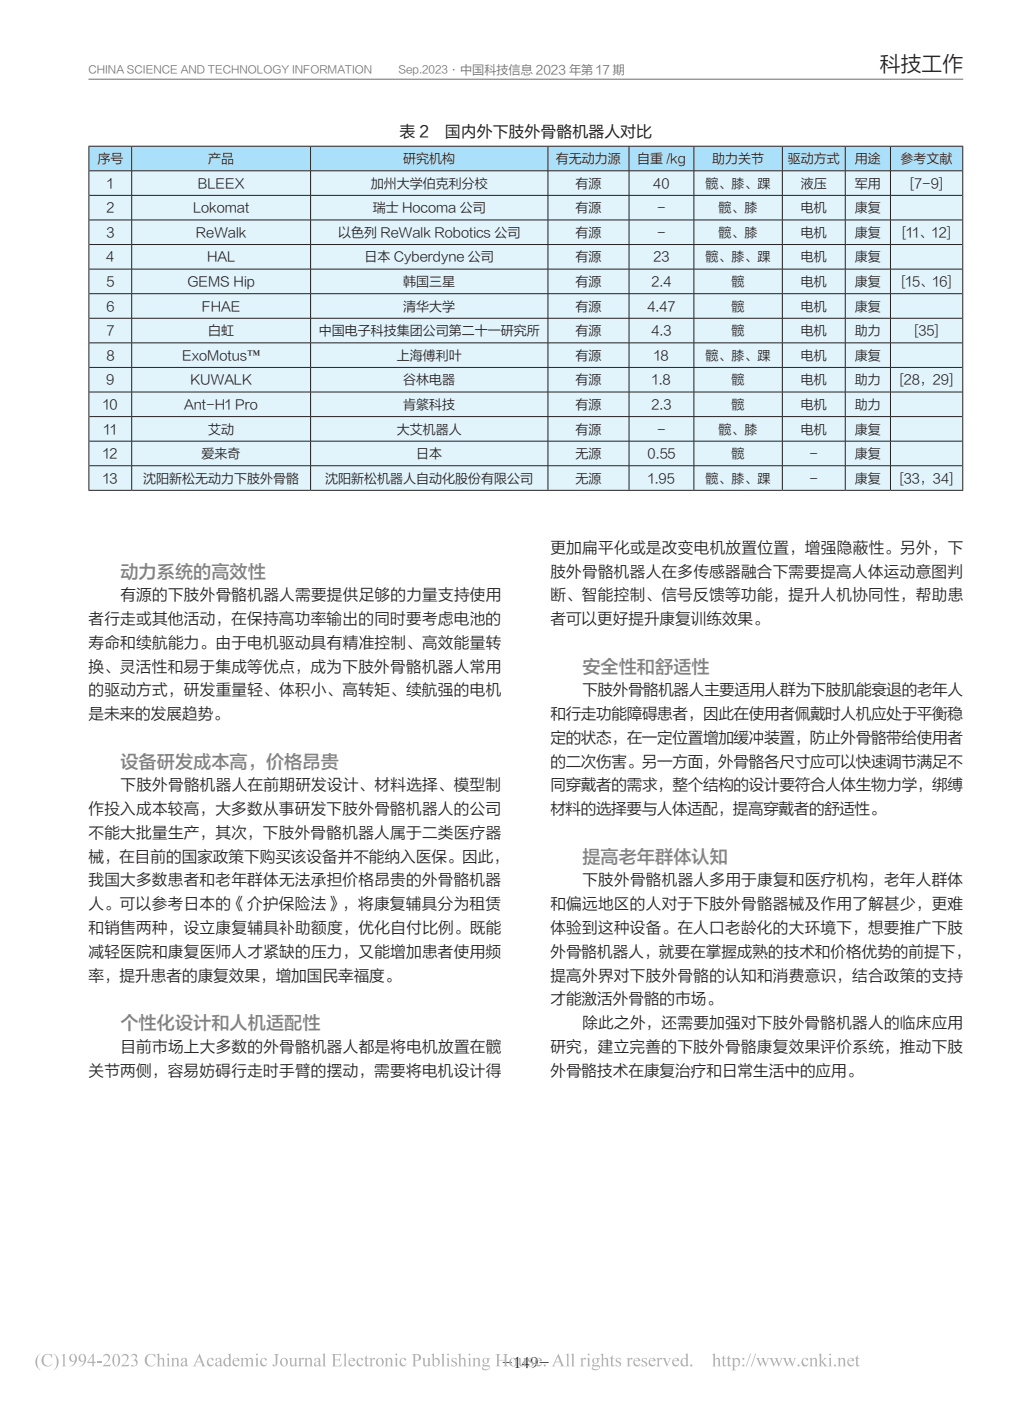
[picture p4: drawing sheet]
<svg xmlns="http://www.w3.org/2000/svg" width="210mm" height="285mm" viewBox="0 0 210 285" stroke-linecap="round" stroke-linejoin="round" font-family="sans-serif">
<path d="M18 16.1h178" fill="none" stroke="#6c6d70" stroke-width=".2"/>
<path d="M18.1 29.7h8.7v5h-8.7zM26.8 29.7h36.4v5h-36.4zM63.2 29.7h48.3v5h-48.3zM111.5 29.7h16.5v5h-16.5zM128 29.7h13.2v5h-13.2zM141.2 29.7h18v5h-18zM159.2 29.7h12.8v5h-12.8zM172 29.7h9.2v5h-9.2zM181.2 29.7h14.7v5h-14.7z" fill="#aae0f9"/>
<path d="M18.1 34.7h8.7v5h-8.7zM26.8 34.7h36.4v5h-36.4zM63.2 34.7h48.3v5h-48.3zM111.5 34.7h16.5v5h-16.5zM128 34.7h13.2v5h-13.2zM141.2 34.7h18v5h-18zM159.2 34.7h12.8v5h-12.8zM172 34.7h9.2v5h-9.2zM181.2 34.7h14.7v5h-14.7zM18.1 39.7h8.7v5h-8.7zM26.8 39.7h36.4v5h-36.4zM63.2 39.7h48.3v5h-48.3zM111.5 39.7h16.5v5h-16.5zM128 39.7h13.2v5h-13.2zM141.2 39.7h18v5h-18zM159.2 39.7h12.8v5h-12.8zM172 39.7h9.2v5h-9.2zM181.2 39.7h14.7v5h-14.7zM18.1 44.7h8.7v5h-8.7zM26.8 44.7h36.4v5h-36.4zM63.2 44.7h48.3v5h-48.3zM111.5 44.7h16.5v5h-16.5zM128 44.7h13.2v5h-13.2zM141.2 44.7h18v5h-18zM159.2 44.7h12.8v5h-12.8zM172 44.7h9.2v5h-9.2zM181.2 44.7h14.7v5h-14.7zM18.1 49.7h8.7v5h-8.7zM26.8 49.7h36.4v5h-36.4zM63.2 49.7h48.3v5h-48.3zM111.5 49.7h16.5v5h-16.5zM128 49.7h13.2v5h-13.2zM141.2 49.7h18v5h-18zM159.2 49.7h12.8v5h-12.8zM172 49.7h9.2v5h-9.2zM181.2 49.7h14.7v5h-14.7zM18.1 54.7h8.7v5h-8.7zM26.8 54.7h36.4v5h-36.4zM63.2 54.7h48.3v5h-48.3zM111.5 54.7h16.5v5h-16.5zM128 54.7h13.2v5h-13.2zM141.2 54.7h18v5h-18zM159.2 54.7h12.8v5h-12.8zM172 54.7h9.2v5h-9.2zM181.2 54.7h14.7v5h-14.7zM18.1 59.7h8.7v5h-8.7zM26.8 59.7h36.4v5h-36.4zM63.2 59.7h48.3v5h-48.3zM111.5 59.7h16.5v5h-16.5zM128 59.7h13.2v5h-13.2zM141.2 59.7h18v5h-18zM159.2 59.7h12.8v5h-12.8zM172 59.7h9.2v5h-9.2zM181.2 59.7h14.7v5h-14.7zM18.1 64.7h8.7v5h-8.7zM26.8 64.7h36.4v5h-36.4zM63.2 64.7h48.3v5h-48.3zM111.5 64.7h16.5v5h-16.5zM128 64.7h13.2v5h-13.2zM141.2 64.7h18v5h-18zM159.2 64.7h12.8v5h-12.8zM172 64.7h9.2v5h-9.2zM181.2 64.7h14.7v5h-14.7zM18.1 69.7h8.7v5h-8.7zM26.8 69.7h36.4v5h-36.4zM63.2 69.7h48.3v5h-48.3zM111.5 69.7h16.5v5h-16.5zM128 69.7h13.2v5h-13.2zM141.2 69.7h18v5h-18zM159.2 69.7h12.8v5h-12.8zM172 69.7h9.2v5h-9.2zM181.2 69.7h14.7v5h-14.7zM18.1 74.7h8.7v5h-8.7zM26.8 74.7h36.4v5h-36.4zM63.2 74.7h48.3v5h-48.3zM111.5 74.7h16.5v5h-16.5zM128 74.7h13.2v5h-13.2zM141.2 74.7h18v5h-18zM159.2 74.7h12.8v5h-12.8zM172 74.7h9.2v5h-9.2zM181.2 74.7h14.7v5h-14.7zM18.1 79.7h8.7v5h-8.7zM26.8 79.7h36.4v5h-36.4zM63.2 79.7h48.3v5h-48.3zM111.5 79.7h16.5v5h-16.5zM128 79.7h13.2v5h-13.2zM141.2 79.7h18v5h-18zM159.2 79.7h12.8v5h-12.8zM172 79.7h9.2v5h-9.2zM181.2 79.7h14.7v5h-14.7zM18.1 84.7h8.7v5h-8.7zM26.8 84.7h36.4v5h-36.4zM63.2 84.7h48.3v5h-48.3zM111.5 84.7h16.5v5h-16.5zM128 84.7h13.2v5h-13.2zM141.2 84.7h18v5h-18zM159.2 84.7h12.8v5h-12.8zM172 84.7h9.2v5h-9.2zM181.2 84.7h14.7v5h-14.7zM18.1 89.7h8.7v5h-8.7zM26.8 89.7h36.4v5h-36.4zM63.2 89.7h48.3v5h-48.3zM111.5 89.7h16.5v5h-16.5zM128 89.7h13.2v5h-13.2zM141.2 89.7h18v5h-18zM159.2 89.7h12.8v5h-12.8zM172 89.7h9.2v5h-9.2zM181.2 89.7h14.7v5h-14.7zM18.1 94.7h8.7v5h-8.7zM26.8 94.7h36.4v5h-36.4zM63.2 94.7h48.3v5h-48.3zM111.5 94.7h16.5v5h-16.5zM128 94.7h13.2v5h-13.2zM141.2 94.7h18v5h-18zM159.2 94.7h12.8v5h-12.8zM172 94.7h9.2v5h-9.2zM181.2 94.7h14.7v5h-14.7z" fill="#e1f4fc"/>
<g fill="none" stroke="#231f20" stroke-width=".2">
<path d="M18 29.7h178M18.1 29.8v69.9M18.2 34.7h177.6M18.2 39.7h177.6M26.8 29.8v4.9M26.8 34.8v4.9M26.8 39.8v4.9M63.2 29.8v4.9M63.2 34.8v4.9M63.2 39.8v4.9M111.5 29.8v4.9M111.5 34.8v4.9"/>
<path d="M111.5 39.8v4.9M128 29.8v4.9M128 34.8v4.9M128 39.8v4.9M141.2 29.8v4.9M141.2 34.8v4.9M141.2 39.8v4.9M159.2 29.8v4.9M159.2 34.8v4.9M159.2 39.8v4.9M172 29.8v4.9M172 34.8v4.9"/>
<path d="M172 39.8v4.9M181.2 29.8v4.9M181.2 34.8v4.9M181.2 39.8v4.9M195.9 29.8v69.9M18.2 44.7h177.6M18.2 49.7h177.6M18.2 54.7h177.6M18.2 59.7h177.6M26.8 44.8v4.9M26.8 49.8v4.9M26.8 54.8v4.9"/>
<path d="M26.8 59.8v4.9M63.2 44.8v4.9M63.2 49.8v4.9M63.2 54.8v4.9M63.2 59.8v4.9M111.5 44.8v4.9M111.5 49.8v4.9M111.5 54.8v4.9M111.5 59.8v4.9M128 44.8v4.9M128 49.8v4.9M128 54.8v4.9"/>
<path d="M128 59.8v4.9M141.2 44.8v4.9M141.2 49.8v4.9M141.2 54.8v4.9M141.2 59.8v4.9M159.2 44.8v4.9M159.2 49.8v4.9M159.2 54.8v4.9M159.2 59.8v4.9M172 44.8v4.9M172 49.8v4.9M172 54.8v4.9"/>
<path d="M172 59.8v4.9M181.2 44.8v4.9M181.2 49.8v4.9M181.2 54.8v4.9M181.2 59.8v4.9M18.2 64.7h177.6M18.2 69.7h177.6M18.2 74.7h177.6M18.2 79.7h177.6M26.8 64.8v4.9M26.8 69.8v4.9M26.8 74.8v4.9"/>
<path d="M26.8 79.8v4.9M63.2 64.8v4.9M63.2 69.8v4.9M63.2 74.8v4.9M63.2 79.8v4.9M111.5 64.8v4.9M111.5 69.8v4.9M111.5 74.8v4.9M111.5 79.8v4.9M128 64.8v4.9M128 69.8v4.9M128 74.8v4.9"/>
<path d="M128 79.8v4.9M141.2 64.8v4.9M141.2 69.8v4.9M141.2 74.8v4.9M141.2 79.8v4.9M159.2 64.8v4.9M159.2 69.8v4.9M159.2 74.8v4.9M159.2 79.8v4.9M172 64.8v4.9M172 69.8v4.9M172 74.8v4.9"/>
<path d="M172 79.8v4.9M181.2 64.8v4.9M181.2 69.8v4.9M181.2 74.8v4.9M181.2 79.8v4.9M18 99.7h178M18.2 84.7h177.6M18.2 89.7h177.6M18.2 94.7h177.6M26.8 84.8v4.9M26.8 89.8v4.9M26.8 94.8v4.9"/>
<path d="M63.2 84.8v4.9M63.2 89.8v4.9M63.2 94.8v4.9M111.5 84.8v4.9M111.5 89.8v4.9M111.5 94.8v4.9M128 84.8v4.9M128 89.8v4.9M128 94.8v4.9M141.2 84.8v4.9M141.2 89.8v4.9M141.2 94.8v4.9"/>
<path d="M159.2 84.8v4.9M159.2 89.8v4.9M159.2 94.8v4.9M172 84.8v4.9M172 89.8v4.9M172 94.8v4.9M181.2 84.8v4.9M181.2 89.8v4.9M181.2 94.8v4.9"/>
</g>
<g fill="#b3b3b3">
<path d="M16.3 275.5a.86 .86 0 0 1 1.1 .2 .86 .86 0 0 1 .1 1 1.38 1.38 0 0 1-1.5 1.2 1.21 1.21 0 0 0 1.1-1 .78 .78 0 0 1-1.1-.3 .78 .78 0 0 1 .3-1.1zM16.4 275.7a.64 .64 0 0 0-.1 .8 .64 .64 0 0 0 .8 .3 .74 .74 0 0 0-.5-1.2z" fill-rule="evenodd"/>
<path d="M67.5 275.4h1.9v.6l-.2-.4h-1v1l.8-.1 .1-.3v.9l-.2-.4h-.7v1l.1 .1a.9 .9 0 0 0 1.2-.5l-.1 .6h-1.9l.2-.1 .1-.3v-1.8z" fill-rule="evenodd"/>
<path d="M174.4 275.7l.1 .6h.4v.1h-.4v1.2l.2 .2 .2-.1a.38 .38 0 0 1-.4 .3 .38 .38 0 0 1-.3-.5v-1.1l-.3-.1z" fill-rule="evenodd"/>
<path d="M166.5 275.5l.6-.2v1.7l.6-.5-.1-.2h.7l-.9 .6 1 1h-.8l.1-.2-.6-.7v.8l.3 .1h-.9l.3-.2v-1.9v-.2z" fill-rule="evenodd"/>
<path d="M61.8 276.4l.6-.2v.3a.54 .54 0 0 1 .7-.3 .54 .54 0 0 1 .4 .7v.9l.2 .1h-.8l.2-.2v-.8v-.4l-.2-.1-.5 .3v1l.3 .2h-.8l.2-.2v-1.2z" fill-rule="evenodd"/>
<path d="M168.7 275.5a.2 .2 0 0 1 .4 0 .2 .2 0 0 1-.4 0zM168.5 276.4l.6-.2v1.5l.3 .2h-.9l.3-.1v-.2v-1.1z" fill-rule="evenodd"/>
<path d="M47.6 276.5a.67 .67 0 0 1 .7-.3 .67 .67 0 0 1 .5 .7h-1.2a.6 .6 0 0 0 .4 .8 .6 .6 0 0 0 .7-.4 .74 .74 0 0 1-.9 .7 .74 .74 0 0 1-.5-1.1zM47.7 276.4l-.1 .4h.8a.39 .39 0 0 0-.2-.4 .39 .39 0 0 0-.5 0z" fill-rule="evenodd"/>
<path d="M21.2 275.6a.77 .77 0 0 1 1.1 .2 .77 .77 0 0 1-.2 1.1l-.8 .8h.9l.3-.3-.1 .5h-1.5a3.1 3.1 0 0 0 1.2-1.8 .6 .6 0 0 0-.6-.4 .6 .6 0 0 0-.5 .4z" fill-rule="evenodd"/>
<path d="M48.9 276.4l.5-.2v.4a.55 .55 0 0 1 .5-.4 .55 .55 0 0 1 .5 .4 .53 .53 0 0 1 .7-.4 .53 .53 0 0 1 .4 .7v.9l.2 .1h-.8l.3-.1v-1a.35 .35 0 0 0-.4-.4 .35 .35 0 0 0-.4 .3v1.1l.3 .1h-.8l.2-.1v-1a.37 .37 0 0 0-.2-.4 .37 .37 0 0 0-.5 .2l.1 1.2 .2 .1h-.8l.2-.1v-.2v-1.1z" fill-rule="evenodd"/>
<path d="M134.8 276.3h.8l-.2 .2 .4 1 .4-1.1-.2-.1h.6l-.9 1.7-.7-1.6z" fill-rule="evenodd"/>
<path d="M12.5 275.7l.7-.3v2.3l.3 .2h-.9l.2-.1 .1-1.7-.1-.4z" fill-rule="evenodd"/>
<path d="M91 275.5a.2 .2 0 0 1 .4 0 .2 .2 0 0 1-.4 0zM90.8 276.4l.5-.2 .1 1.5 .2 .2h-.8l.2-.1 .1-.2-.1-1.1z" fill-rule="evenodd"/>
<path d="M25 275.6a.73 .73 0 0 1 1 0 .73 .73 0 0 1 0 1l-1 1.1h1l.3-.3-.2 .5h-1.4a2.65 2.65 0 0 0 1.1-1.9 .6 .6 0 0 0-.6-.3 .6 .6 0 0 0-.5 .4z" fill-rule="evenodd"/>
<path d="M34.7 276.4l.6-.2v.3a.54 .54 0 0 1 .7-.3 .54 .54 0 0 1 .3 .7v.8l.3 .2h-.8l.2-.2v-1l-.2-.3-.5 .3v1l.3 .2h-.9l.3-.1v-.2v-1.1z" fill-rule="evenodd"/>
<path d="M36.9 276.5a.62 .62 0 0 1 .7-.3 .62 .62 0 0 1 .4 .6v.9h.3l-.4 .3-.2-.3a.51 .51 0 0 1-.9 .1 .51 .51 0 0 1 .4-.8l.5-.1v-.3a.32 .32 0 0 0-.4-.2 .32 .32 0 0 0-.2 .4h-.2zM37.1 277.3a.34 .34 0 0 0 .1 .5 .34 .34 0 0 0 .5-.2v-.6z" fill-rule="evenodd"/>
<path d="M55.7 275.4h1.1l-.4 .3v1.4a.58 .58 0 0 1-.2 .7 .58 .58 0 0 1-.7-.1l.1-.2 .4 .4 .1-.2v-2z" fill-rule="evenodd"/>
<path d="M116.2 275.5l.5-.2v2.5l.3 .1h-.8l.2-.1v-.2v-1.9z" fill-rule="evenodd"/>
<path d="M124.6 275.7v.6h.4v.1h-.4v1.2l.2 .2 .3-.1a.38 .38 0 0 1-.5 .3 .38 .38 0 0 1-.3-.5v-1.1l-.3-.1z" fill-rule="evenodd"/>
<path d="M46.4 275.5l.5-.2v2.4l.3 .1-.6 .2v-.3a.74 .74 0 0 1-1 0 .74 .74 0 0 1-.1-1l.5-.5 .6 .2v-.7zM46 276.5a.75 .75 0 0 0-.2 .7 .75 .75 0 0 0 .6 .5l.2-.1v-.8a.38 .38 0 0 0-.2-.4 .38 .38 0 0 0-.4 .1z" fill-rule="evenodd"/>
<path d="M170.4 276.4l.6-.2v.3a.54 .54 0 0 1 .6-.3 .54 .54 0 0 1 .4 .7v.9l.2 .1h-.8l.3-.2v-.8l-.1-.4-.2-.1-.4 .3v1l.2 .2h-.8l.2-.2v-1.2z" fill-rule="evenodd"/>
<path d="M118 276.4l.6-.2v.4l.4-.4a.18 .18 0 0 1 .2 .1 .18 .18 0 0 1-.1 .3l-.3-.1-.2 .2v1.1l.3 .1h-.9l.2-.1 .1-.2-.1-1.1z" fill-rule="evenodd"/>
<path d="M89.7 275.5l.6-.2v2.4l.3 .2h-.9l.3-.1v-2.1z" fill-rule="evenodd"/>
<path d="M53.2 276.5a.56 .56 0 0 1 .6-.3 .56 .56 0 0 1 .4 .5 .27 .27 0 0 1-.3 0 .27 .27 0 0 1-.1-.3 .6 .6 0 0 0-.6 .3 .6 .6 0 0 0 .2 .7 .55 .55 0 0 0 .5 .3 .55 .55 0 0 0 .5-.4 .76 .76 0 0 1-1 .6 .76 .76 0 0 1-.5-1z" fill-rule="evenodd"/>
<path d="M64.1 276.4a.62 .62 0 0 1 .7-.2 .62 .62 0 0 1 .4 .6v.9h.2l-.3 .3-.3-.3a.48 .48 0 0 1-.7 .3 .48 .48 0 0 1-.1-.8l.8-.3v-.3a.36 .36 0 0 0-.4-.2 .36 .36 0 0 0-.2 .4l-.2-.1zM64.2 277.3v.2l.2 .3 .4-.2v-.6z" fill-rule="evenodd"/>
<path d="M56.9 277.1a.85 .85 0 0 1 1.7 0 .85 .85 0 0 1-1.7 0zM57.5 276.4a.99 .99 0 0 0 .4 1.5 .85 .85 0 0 0 .3-.9 .85 .85 0 0 0-.6-.7z" fill-rule="evenodd"/>
<path d="M58.7 276.3h.6v1.1a.36 .36 0 0 0 .3 .4 .36 .36 0 0 0 .4-.3v-1.1l-.2-.1h.5v1.4l.3 .1-.6 .2v-.3a.52 .52 0 0 1-.6 .3 .52 .52 0 0 1-.4-.7v-.9z" fill-rule="evenodd"/>
<path d="M60.6 276.4l.6-.2v.4l.3-.3h.3a.23 .23 0 0 1-.1 .3 .23 .23 0 0 1-.3-.1l-.2 .2v1l.3 .2h-.9l.3-.1v-1.3z" fill-rule="evenodd"/>
<path d="M113.6 275.4l.9 2.1 .4 .4h-1l.3-.1-.2-.7h-1l-.3 .6 .3 .2h-.7l.3-.2zM113.5 276l-.5 1h.9z" fill-rule="evenodd"/>
<path d="M156.6 276.3h.7l-.2 .1 .5 1.1 .3-.8-.3-.4h.7l-.1 .2 .4 1 .4-1.1-.3-.1h.5l-.7 1.7-.5-1.1-.6 1.1-.6-1.5z" fill-rule="evenodd"/>
<path d="M23.2 275.6a.69 .69 0 0 1 .7-.1 .69 .69 0 0 1 .5 .6 1.37 1.37 0 0 1-.8 1.9 1.54 1.54 0 0 1-.4-2.4zM23.5 275.5a2.28 2.28 0 0 0 0 2.3l.1 .1a1.76 1.76 0 0 0 .3-2.2z" fill-rule="evenodd"/>
<path d="M10.9 275.4a1.91 1.91 0 0 1 0 3.4 2.47 2.47 0 0 0 0-3.4z" fill-rule="evenodd"/>
<path d="M34.1 275.5a.18 .18 0 0 1 .3 0 .18 .18 0 0 1-.3 0zM33.8 276.4l.6-.2v1.5l.3 .2h-.9l.3-.1v-.2v-1.1z" fill-rule="evenodd"/>
<path d="M71.1 276.5a.67 .67 0 0 1 .7-.3 .67 .67 0 0 1 .5 .7h-1.2a.6 .6 0 0 0 .4 .7 .6 .6 0 0 0 .7-.3 .73 .73 0 0 1-.9 .7 .73 .73 0 0 1-.4-1.1zM71.3 276.4l-.2 .4h.8a.4 .4 0 0 0-.2-.4 .4 .4 0 0 0-.4 0z" fill-rule="evenodd"/>
<path d="M72.8 276.5a.56 .56 0 0 1 .6-.3 .56 .56 0 0 1 .4 .5 .27 .27 0 0 1-.3 0 .27 .27 0 0 1-.1-.3 .6 .6 0 0 0-.6 .3 .6 .6 0 0 0 .2 .7 .55 .55 0 0 0 .5 .3 .55 .55 0 0 0 .5-.4 .76 .76 0 0 1-1 .6 .76 .76 0 0 1-.4-1z" fill-rule="evenodd"/>
<path d="M74.6 275.7v.6h.4v.1h-.4l.1 1.2 .1 .2 .3-.1a.39 .39 0 0 1-.5 .3 .39 .39 0 0 1-.3-.5v-1.1l-.3-.1z" fill-rule="evenodd"/>
<path d="M133.5 276.4l.6-.2v.4l.4-.4a.18 .18 0 0 1 .3 .1 .18 .18 0 0 1-.2 .3l-.3-.1-.2 .2v1.1l.3 .1h-.9l.3-.1v-.2v-1.1z" fill-rule="evenodd"/>
<path d="M76.4 277.1a.85 .85 0 0 1 1.7 0 .85 .85 0 0 1-1.7 0zM77 276.5a.86 .86 0 0 0 .5 1.3 .91 .91 0 0 0-.4-1.5z" fill-rule="evenodd"/>
<path d="M78.2 276.4l.6-.2v.3a.54 .54 0 0 1 .7-.3 .54 .54 0 0 1 .3 .7v.9l.3 .1h-.8l.2-.2v-.8l-.1-.4-.2-.1-.4 .3v1l.3 .2h-.9l.3-.2v-1.2z" fill-rule="evenodd"/>
<path d="M80.5 275.5a.19 .19 0 0 1 .3 0 .19 .19 0 0 1-.3 0zM80.2 276.4l.6-.2v1.6l.3 .1h-.8l.2-.2v-1.2z" fill-rule="evenodd"/>
<path d="M81.5 276.5a.56 .56 0 0 1 .6-.3 .56 .56 0 0 1 .5 .5 .27 .27 0 0 1-.3 0 .27 .27 0 0 1-.1-.3 .6 .6 0 0 0-.6 .3 .6 .6 0 0 0 .1 .7 .55 .55 0 0 0 .6 .3 .55 .55 0 0 0 .4-.4 .76 .76 0 0 1-.9 .6 .76 .76 0 0 1-.5-1z" fill-rule="evenodd"/>
<path d="M152.7 275.3h.1l-.9 2.7h-.1z" fill-rule="evenodd"/>
<path d="M119.6 275.5a.2 .2 0 0 1 .4 0 .2 .2 0 0 1-.4 0zM119.3 276.4l.6-.2v1.5l.3 .2h-.8l.2-.1v-1.3z" fill-rule="evenodd"/>
<path d="M87.7 275.5l.6-.2v1.2a.7 .7 0 0 1 1-.1 .7 .7 0 0 1 .2 .9 .92 .92 0 0 1-1.5 .5v-2l-.1-.2zM88.3 276.7v1a.53 .53 0 0 0 .7 .1 .53 .53 0 0 0 .2-.7 .51 .51 0 0 0-.3-.6 .51 .51 0 0 0-.6 .2z" fill-rule="evenodd"/>
<path d="M52.1 275.5a.2 .2 0 0 1 .4 0 .2 .2 0 0 1-.4 0zM51.9 276.4l.6-.2v1.6l.2 .1h-.8l.2-.2v-1.2z" fill-rule="evenodd"/>
<path d="M75.1 276.4l.6-.2v.4l.4-.4a.18 .18 0 0 1 .2 .1 .18 .18 0 0 1-.1 .3l-.3-.1-.2 .2v1.1l.3 .1h-.9l.2-.1 .1-.2-.1-1.1z" fill-rule="evenodd"/>
<path d="M92 276.4l.9-.2v.6a.47 .47 0 0 0-.3-.4 .47 .47 0 0 0-.5 .1l.3 .4a.59 .59 0 0 1 .5 .8 .59 .59 0 0 1-.9 .2l-.1 .1v-.6a.48 .48 0 0 0 .3 .4 .48 .48 0 0 0 .5-.2l-.1-.2-.7-.4v-.3z" fill-rule="evenodd"/>
<path d="M129.1 276.5a.67 .67 0 0 1 .7-.3 .67 .67 0 0 1 .5 .7h-1.2a.6 .6 0 0 0 .4 .7 .6 .6 0 0 0 .7-.3 .73 .73 0 0 1-.9 .7 .73 .73 0 0 1-.4-1.1zM129.3 276.4l-.2 .4h.8a.4 .4 0 0 0-.2-.4 .4 .4 0 0 0-.4 0z" fill-rule="evenodd"/>
<path d="M95.4 275.5a.18 .18 0 0 1 .3 0 .18 .18 0 0 1-.3 0zM95.1 276.4l.6-.2v1.5l.3 .2h-.9l.3-.1v-.2v-1.1z" fill-rule="evenodd"/>
<path d="M148.3 275.7l.1 .6h.4v.1h-.4v1.2l.2 .2 .2-.1a.38 .38 0 0 1-.4 .3 .38 .38 0 0 1-.3-.5v-1.1l-.3-.1z" fill-rule="evenodd"/>
<path d="M98.4 276.4l.4-.2 .9 .2-.3 .1a.68 .68 0 0 1-.1 .8 .68 .68 0 0 1-.8 .1l-.1 .2 .2 .1a.72 .72 0 0 1 1.1 .5 .9 .9 0 0 1-.8 .6 .9 .9 0 0 1-.8-.5l.3-.4-.2-.3 .3-.3-.3-.3zM98.6 276.4a.49 .49 0 0 0-.1 .6 .49 .49 0 0 0 .6 .2 .5 .5 0 0 0 .1-.6 .5 .5 0 0 0-.6-.2zM98.5 277.9l-.2 .3a.73 .73 0 0 0 .7 .3 .73 .73 0 0 0 .6-.4z" fill-rule="evenodd"/>
<path d="M100.8 275.4h1l-.3 .3v.9h1.2v-1l-.4-.2h1.1l-.3 .2-.1 .3 .1 1.8 .3 .2h-1.1l.4-.1v-1.1h-1.2v1.1l.3 .1h-1l.3-.1v-.3v-1.9z" fill-rule="evenodd"/>
<path d="M103.6 277.1a.85 .85 0 0 1 1.7 0 .85 .85 0 0 1-1.7 0zM104.2 276.4a.99 .99 0 0 0 .3 1.5 .85 .85 0 0 0 .4-.9 .85 .85 0 0 0-.6-.7z" fill-rule="evenodd"/>
<path d="M153.7 275.3h.1l-.8 2.7h-.2z" fill-rule="evenodd"/>
<path d="M107.6 276.4l.8-.2v.6a.44 .44 0 0 0-.3-.4 .44 .44 0 0 0-.5 .1l.3 .4a.59 .59 0 0 1 .6 .8 .59 .59 0 0 1-.9 .2l-.2 .1v-.6a.48 .48 0 0 0 .4 .4 .48 .48 0 0 0 .5-.2l-.1-.2-.8-.6z" fill-rule="evenodd"/>
<path d="M109.1 276.5a.67 .67 0 0 1 .7-.3 .67 .67 0 0 1 .5 .7h-1.2a.6 .6 0 0 0 .4 .8 .6 .6 0 0 0 .7-.4 .74 .74 0 0 1-.9 .7 .74 .74 0 0 1-.4-1.1zM109.3 276.4l-.2 .4h.8a.39 .39 0 0 0-.2-.4 .39 .39 0 0 0-.4 0z" fill-rule="evenodd"/>
<path d="M14.4 275.5a.93 .93 0 0 1 1.2 .3 .93 .93 0 0 1 0 1.2 1.34 1.34 0 0 1-1.5 .9 1.26 1.26 0 0 0 1.1-1 .77 .77 0 0 1-1.1-.3 .77 .77 0 0 1 .3-1.1zM14.7 275.6a.64 .64 0 0 0-.3 .8 .64 .64 0 0 0 .9 .3 .99 .99 0 0 0-.4-1.2z" fill-rule="evenodd"/>
<path d="M85.8 276.3h.6v1.1a.36 .36 0 0 0 .3 .4 .36 .36 0 0 0 .4-.3v-1.1l-.2-.1h.6v1.4l.2 .1-.6 .2v-.3a.54 .54 0 0 1-.6 .3 .54 .54 0 0 1-.4-.7v-.9z" fill-rule="evenodd"/>
<path d="M115.1 275.5l.6-.2v2.3v.2l.3 .1h-.9l.3-.1v-.2v-1.8l-.1-.2z" fill-rule="evenodd"/>
<path d="M151.1 276.4a.2 .2 0 0 1 .4 0 .2 .2 0 0 1-.4 0zM151 277.8a.25 .25 0 0 1 .5 0 .25 .25 0 0 1-.5 0z" fill-rule="evenodd"/>
<path d="M7.8 275.6l.4-.2a2.47 2.47 0 0 0 0 3.4 1.93 1.93 0 0 1-.4-3.2z" fill-rule="evenodd"/>
<path d="M18.9 275.4h.2v1.6h.3v.3h-.3v.6h-.3v-.6h-1v-.2zM18.8 275.8l-.8 1.2h.8z" fill-rule="evenodd"/>
<path d="M122.2 275.5l.5-.2v1.2a.55 .55 0 0 1 .7-.2 .55 .55 0 0 1 .4 .7v.7l.2 .2h-.8l.2-.2v-1a.35 .35 0 0 0-.3-.3 .35 .35 0 0 0-.4 .3v1l.3 .2h-.8l.2-.1v-.2v-1.8v-.2z" fill-rule="evenodd"/>
<path d="M19.7 276.9h1v.3h-1z" fill-rule="evenodd"/>
<path d="M31.8 275.5l.6-.2v1.2a.54 .54 0 0 1 .7-.3 .54 .54 0 0 1 .3 .8v.8l.3 .1h-.9l.3-.2v-1a.35 .35 0 0 0-.3-.3 .35 .35 0 0 0-.4 .3v1.1l.3 .1h-.8l.2-.2v-2z" fill-rule="evenodd"/>
<path d="M93.1 275.5l.6-.2v1.2a.54 .54 0 0 1 .7-.3 .54 .54 0 0 1 .3 .8l.1 .8 .2 .1h-.8l.2-.2v-1a.35 .35 0 0 0-.3-.3 .35 .35 0 0 0-.4 .3v1.1l.3 .1h-.8l.2-.2v-2z" fill-rule="evenodd"/>
<path d="M130.7 276.4l.9-.2v.6a.44 .44 0 0 0-.3-.4 .44 .44 0 0 0-.5 .1l.3 .4a.59 .59 0 0 1 .5 .8 .59 .59 0 0 1-.9 .2l-.1 .1v-.6a.48 .48 0 0 0 .3 .4 .48 .48 0 0 0 .5-.2v-.2l-.8-.6z" fill-rule="evenodd"/>
<path d="M132.2 276.5a.67 .67 0 0 1 .8-.3 .67 .67 0 0 1 .4 .7h-1.1a.6 .6 0 0 0 .3 .8 .6 .6 0 0 0 .8-.4 .74 .74 0 0 1-1 .7 .74 .74 0 0 1-.4-1.1zM132.4 276.4l-.1 .4h.7a.39 .39 0 0 0-.2-.4 .39 .39 0 0 0-.4 0z" fill-rule="evenodd"/>
<path d="M137 276.5a.67 .67 0 0 1 .8-.3 .67 .67 0 0 1 .4 .7h-1.1a.6 .6 0 0 0 .3 .8 .6 .6 0 0 0 .8-.4 .74 .74 0 0 1-1 .7 .74 .74 0 0 1-.4-1.1zM137.2 276.4l-.1 .4h.7a.39 .39 0 0 0-.2-.4 .39 .39 0 0 0-.4 0z" fill-rule="evenodd"/>
<path d="M69.8 275.5l.6-.2v2.3v.2l.3 .1h-.9l.3-.1v-.2v-1.8l-.1-.2z" fill-rule="evenodd"/>
<path d="M139.4 275.5l.5-.2v2.4l.3 .1-.6 .2v-.3a.74 .74 0 0 1-1 0 .74 .74 0 0 1 0-1l.4-.5 .6 .2v-.7zM139 276.5a.77 .77 0 0 0 .5 1.2l.1-.1v-.8a.39 .39 0 0 0-.2-.4 .39 .39 0 0 0-.4 .1z" fill-rule="evenodd"/>
<path d="M29.9 275.7a1.76 1.76 0 0 1 1.5-.2l.2-.1v.9a.9 .9 0 0 0-1.1-.7 .9 .9 0 0 0-.6 1.1 .96 .96 0 0 0 .6 1.1 .96 .96 0 0 0 1.2-.5 1.24 1.24 0 0 1-1.9 .3 1.24 1.24 0 0 1 .1-1.9z" fill-rule="evenodd"/>
<path d="M65.5 275.5l.6-.2v2.4l.3 .2h-.9l.3-.1v-2.1z" fill-rule="evenodd"/>
<path d="M127.5 276.4l.6-.2v.4l.2-.3 .3-.1a.2 .2 0 0 1 0 .4 .2 .2 0 0 1-.3-.1l-.2 .2v1l.3 .2h-.9l.2-.1v-1.3z" fill-rule="evenodd"/>
<path d="M144.9 275.5l.6-.2v1.2a.55 .55 0 0 1 .7-.3 .55 .55 0 0 1 .3 .8v.8l.3 .1h-.9l.3-.2v-1a.35 .35 0 0 0-.3-.3 .35 .35 0 0 0-.4 .3v1.1l.2 .1h-.8l.3-.1v-2.1z" fill-rule="evenodd"/>
<path d="M147.3 275.7l.1 .6h.3v.1h-.3v1.2l.1 .2 .3-.1a.38 .38 0 0 1-.4 .3 .38 .38 0 0 1-.3-.5v-1.1l-.3-.1z" fill-rule="evenodd"/>
<path d="M96.1 276.4l.5-.2v.3a.54 .54 0 0 1 .7-.3 .54 .54 0 0 1 .3 .7l.1 .8 .2 .2h-.8l.2-.2v-1l-.2-.3-.5 .3v1l.3 .2h-.8l.2-.1v-.2v-1.1z" fill-rule="evenodd"/>
<path d="M148.8 276.4l.6-.2v.4a.62 .62 0 0 1 .8-.3 .62 .62 0 0 1 .4 .7 .76 .76 0 0 1-.3 .8 .76 .76 0 0 1-.9 0v.7l.3 .3h-.9l.3-.2v-2.1zM149.6 276.6l-.2 .1v.6a.44 .44 0 0 0 .4 .6 .44 .44 0 0 0 .5-.5 .57 .57 0 0 0 0-.7 .57 .57 0 0 0-.7-.1z" fill-rule="evenodd"/>
<path d="M40.6 275.4l.9 2.1 .4 .4h-1l.2-.1-.1-.7h-1l-.3 .6 .3 .2h-.8l.3-.2zM40.5 276l-.5 1h.9z" fill-rule="evenodd"/>
<path d="M83.8 275.4h.9a.73 .73 0 0 1 1 .8 .73 .73 0 0 1-1.1 .6h-.1v.9l.3 .2h-1l.3-.1v-.3v-1.8zM84.5 275.6v1.1a.57 .57 0 0 0 .8-.6 .57 .57 0 0 0-.8-.5z" fill-rule="evenodd"/>
<path d="M105.4 276.3h.5v1.1a.36 .36 0 0 0 .3 .4 .36 .36 0 0 0 .4-.3v-1.1l-.2-.1h.6v1.4l.2 .1-.6 .2v-.3a.52 .52 0 0 1-.6 .3 .52 .52 0 0 1-.3-.7l-.1-.9z" fill-rule="evenodd"/>
<path d="M153.8 276.3h.8l-.2 .2 .4 1 .4-.8-.3-.4h.7l-.2 .2 .5 1 .3-1.1-.2-.1h.5l-.2 .2-.5 1.5-.5-1.1-.6 1.1-.6-1.5z" fill-rule="evenodd"/>
<path d="M44 276.4a.62 .62 0 0 1 .7-.2 .62 .62 0 0 1 .3 .6l.1 .9h.2l-.4 .3-.2-.3a.48 .48 0 0 1-.7 .3 .48 .48 0 0 1-.1-.8l.8-.3v-.3a.36 .36 0 0 0-.4-.2 .36 .36 0 0 0-.3 .4l-.1-.1zM44.1 277.3v.2l.1 .3 .5-.2v-.6z" fill-rule="evenodd"/>
<path d="M120.7 276.4l.5-.2 .9 .2-.1 .1h-.3a.68 .68 0 0 1-.1 .8 .68 .68 0 0 1-.8 .1v.2l.2 .1a.75 .75 0 0 1 1.1 .5 .93 .93 0 0 1-.8 .6 .93 .93 0 0 1-.9-.5l.3-.4-.2-.2 .3-.4-.3-.3zM120.9 276.4a.49 .49 0 0 0-.1 .6 .49 .49 0 0 0 .6 .2 .5 .5 0 0 0 .1-.6 .5 .5 0 0 0-.6-.2zM120.8 277.9l-.2 .3a.72 .72 0 0 0 .7 .3 .72 .72 0 0 0 .6-.4z" fill-rule="evenodd"/>
<path d="M159.3 276.3h.7l-.1 .3 .4 .9 .4-.8-.4-.4h.7l-.1 .2 .4 1 .4-1-.2-.2h.5l-.3 .2-.4 1.5-.6-1.1-.6 1.1z" fill-rule="evenodd"/>
<path d="M163.3 276.5a.59 .59 0 0 1 .7-.3 .59 .59 0 0 1 .4 .5 .29 .29 0 0 1-.3 0 .29 .29 0 0 1-.1-.3 .6 .6 0 0 0-.6 .3 .6 .6 0 0 0 .1 .7 .55 .55 0 0 0 .6 .3 .55 .55 0 0 0 .4-.4 .76 .76 0 0 1-.9 .6 .76 .76 0 0 1-.5-1z" fill-rule="evenodd"/>
<path d="M164.6 276.4l.6-.2v.3a.54 .54 0 0 1 .7-.3 .54 .54 0 0 1 .3 .7v.8l.3 .2h-.8l.2-.2v-1l-.2-.3-.5 .3v1l.3 .2h-.9l.3-.1v-.2v-1.1z" fill-rule="evenodd"/>
<path d="M42.3 276.5a.59 .59 0 0 1 .7-.3 .59 .59 0 0 1 .4 .5 .29 .29 0 0 1-.3 0 .29 .29 0 0 1-.1-.3 .6 .6 0 0 0-.6 .3 .6 .6 0 0 0 .1 .7 .55 .55 0 0 0 .6 .3 .55 .55 0 0 0 .4-.4 .76 .76 0 0 1-.9 .6 .76 .76 0 0 1-.5-1z" fill-rule="evenodd"/>
<path d="M8.9 275.7a1.78 1.78 0 0 1 1.5-.2l.1-.1 .1 .9a.92 .92 0 0 0-1.1-.7 .92 .92 0 0 0-.6 1.1 .98 .98 0 0 0 .6 1.1 .98 .98 0 0 0 1.2-.5 1.24 1.24 0 0 1-1.9 .3 1.24 1.24 0 0 1 .1-1.9z" fill-rule="evenodd"/>
<path d="M125.4 276.4l.9-.2v.6a.45 .45 0 0 0-.3-.4 .45 .45 0 0 0-.5 .1v.2l.3 .2a.59 .59 0 0 1 .5 .8 .59 .59 0 0 1-.9 .2l-.1 .1v-.6a.45 .45 0 0 0 .3 .4 .45 .45 0 0 0 .5-.2l-.1-.2-.7-.4v-.3z" fill-rule="evenodd"/>
<path d="M172.6 276.5a.67 .67 0 0 1 .8-.3 .67 .67 0 0 1 .4 .7h-1.2a.6 .6 0 0 0 .4 .7 .6 .6 0 0 0 .8-.3 .73 .73 0 0 1-1 .7 .73 .73 0 0 1-.4-1.1zM172.8 276.4l-.2 .4h.9a.4 .4 0 0 0-.3-.4 .4 .4 0 0 0-.4 0z" fill-rule="evenodd"/>
<path d="M26.8 275.6a.58 .58 0 0 1 .9 0 .58 .58 0 0 1-.1 .9 .82 .82 0 0 1 .2 1.1 .82 .82 0 0 1-1.2 .2l.1-.1a.59 .59 0 0 0 1-.2 .59 .59 0 0 0-.6-.8 .54 .54 0 0 0 .5-.5 .54 .54 0 0 0-.4-.5l-.5 .3z" fill-rule="evenodd"/>
<circle cx="169.9" cy="277.8" r=".22"/>
<circle cx="140.7" cy="277.8" r=".22"/>
<circle cx="110.8" cy="277.8" r=".22"/>
<circle cx="162.5" cy="277.8" r=".22"/>
</g>
<text font-size="4.2" fill="#231f20" x="179.1" y="14.4">科技工作</text>
<g font-size="3.7" fill="#828386">
<text x="24.5" y="117.5">动力系统的高效性</text>
<text x="118.5" y="136.9">安全性和舒适性</text>
<text x="24.5" y="156.2">设备研发成本高，价格昂贵</text>
<text x="118.5" y="175.5">提高老年群体认知</text>
<text x="24.5" y="209.4">个性化设计和人机适配性</text>
</g>
<text font-size="3.5" fill="#231f20" x="102.1" y="278.4">-149-</text>
<g font-size="3.2" fill="#231f20">
<text x="81.3" y="27.8">表 2</text>
<text x="90.5" y="27.8">国内外下肢外骨骼机器人对比</text>
<text x="112" y="112.5">更加扁平化或是改变电机放置位置，增强隐蔽性。另外，下</text>
<text x="112" y="117.3">肢外骨骼机器人在多传感器融合下需要提高人体运动意图判</text>
<text x="24.5" y="122.1">有源的下肢外骨骼机器人需要提供足够的力量支持使用</text>
<text x="112" y="122.1">断、智能控制、信号反馈等功能，提升人机协同性，帮助患</text>
<text x="18" y="127">者行走或其他活动，在保持高功率输出的同时要考虑电池的</text>
<text x="18" y="131.8">寿命和续航能力。由于电机驱动具有精准控制、高效能量转</text>
<text x="112" y="127">者可以更好提升康复训练效果。</text>
<text x="18" y="136.6">换、灵活性和易于集成等优点，成为下肢外骨骼机器人常用</text>
<text x="18" y="141.5">的驱动方式，研发重量轻、体积小、高转矩、续航强的电机</text>
<text x="118.5" y="141.5">下肢外骨骼机器人主要适用人群为下肢肌能衰退的老年人</text>
<text x="18" y="146.3">是未来的发展趋势。</text>
<text x="112" y="146.3">和行走功能障碍患者，因此在使用者佩戴时人机应处于平衡稳</text>
<text x="112" y="151.1">定的状态，在一定位置增加缓冲装置，防止外骨骼带给使用者</text>
<text x="112" y="156">的二次伤害。另一方面，外骨骼各尺寸应可以快速调节满足不</text>
<text x="24.5" y="160.8">下肢外骨骼机器人在前期研发设计、材料选择、模型制</text>
<text x="112" y="160.8">同穿戴者的需求，整个结构的设计要符合人体生物力学，绑缚</text>
<text x="18" y="165.6">作投入成本较高，大多数从事研发下肢外骨骼机器人的公司</text>
<text x="112" y="165.6">材料的选择要与人体适配，提高穿戴者的舒适性。</text>
<text x="18" y="170.5">不能大批量生产，其次，下肢外骨骼机器人属于二类医疗器</text>
<text x="18" y="175.3">械，在目前的国家政策下购买该设备并不能纳入医保。因此，</text>
<text x="18" y="180.1">我国大多数患者和老年群体无法承担价格昂贵的外骨骼机器</text>
<text x="18" y="185">人。可以参考日本的《介护保险法》，将康复辅具分为租赁</text>
<text x="112" y="185">和偏远地区的人对于下肢外骨骼器械及作用了解甚少，更难</text>
<text x="118.5" y="180.1">下肢外骨骼机器人多用于康复和医疗机构，老年人群体</text>
<text x="18" y="189.8">和销售两种，设立康复辅具补助额度，优化自付比例。既能</text>
<text x="112" y="189.8">体验到这种设备。在人口老龄化的大环境下，想要推广下肢</text>
<text x="18" y="194.6">减轻医院和康复医师人才紧缺的压力，又能增加患者使用频</text>
<text x="112" y="194.6">外骨骼机器人，就要在掌握成熟的技术和价格优势的前提下，</text>
<text x="18" y="199.5">率，提升患者的康复效果，增加国民幸福度。</text>
<text x="112" y="199.5">提高外界对下肢外骨骼的认知和消费意识，结合政策的支持</text>
<text x="112" y="204.3">才能激活外骨骼的市场。</text>
<text x="118.5" y="209.1">除此之外，还需要加强对下肢外骨骼机器人的临床应用</text>
<text x="24.5" y="214">目前市场上大多数的外骨骼机器人都是将电机放置在髋</text>
<text x="112" y="214">研究，建立完善的下肢外骨骼康复效果评价系统，推动下肢</text>
<text x="18" y="218.8">关节两侧，容易妨碍行走时手臂的摆动，需要将电机设计得</text>
<text x="112" y="218.8">外骨骼技术在康复治疗和日常生活中的应用。</text>
</g>
<g font-size="2.6" fill="#231f20">
<text x="19.8" y="33.2">序号</text>
<text x="42.4" y="33.2">产品</text>
<text x="82.1" y="33.2">研究机构</text>
<text x="113.1" y="33.2">有无动力源</text>
<text x="129.6" y="33.2">自重 /kg</text>
<text x="144.9" y="33.2">助力关节</text>
<text x="160.3" y="33.2">驱动方式</text>
<text x="174" y="33.2">用途</text>
<text x="183.2" y="33.2">参考文献</text>
<text x="21.8" y="38.2">1</text>
<text x="40.2" y="38.2">BLEEX</text>
<text x="75.4" y="38.2">加州大学伯克利分校</text>
<text x="117.1" y="38.2">有源</text>
<text x="132.9" y="38.2">40</text>
<text x="143.6" y="38.2">髋、膝、踝</text>
<text x="163" y="38.2">液压</text>
<text x="174" y="38.2">军用</text>
<text x="185.2" y="38.2">[7-9]</text>
<text x="21.7" y="43.2">2</text>
<text x="39.3" y="43.2">Lokomat</text>
<text x="75.9" y="43.2">瑞士 Hocoma 公司</text>
<text x="117.1" y="43.2">有源</text>
<text x="133.7" y="43.2">-</text>
<text x="146.2" y="43.2">髋、膝</text>
<text x="163" y="43.2">电机</text>
<text x="174" y="43.2">康复</text>
<text x="21.6" y="53.2">4</text>
<text x="21.6" y="48.2">3</text>
<text x="39.9" y="48.2">ReWalk</text>
<text x="42.1" y="53.2">HAL</text>
<text x="68.8" y="48.2">以色列 ReWalk Robotics 公司</text>
<text x="74.2" y="53.2">日本 Cyberdyne 公司</text>
<text x="117.1" y="48.2">有源</text>
<text x="117.1" y="53.2">有源</text>
<text x="133" y="53.2">23</text>
<text x="133.7" y="48.2">-</text>
<text x="143.6" y="53.2">髋、膝、踝</text>
<text x="146.2" y="48.2">髋、膝</text>
<text x="163" y="48.2">电机</text>
<text x="163" y="53.2">电机</text>
<text x="174" y="48.2">康复</text>
<text x="174" y="53.2">康复</text>
<text x="183.6" y="48.2">[11、12]</text>
<text x="21.7" y="58.2">5</text>
<text x="38.1" y="58.2">GEMS Hip</text>
<text x="82.1" y="58.2">韩国三星</text>
<text x="117.1" y="58.2">有源</text>
<text x="132.6" y="58.2">2.4</text>
<text x="148.9" y="58.2">髋</text>
<text x="163" y="58.2">电机</text>
<text x="174" y="58.2">康复</text>
<text x="183.5" y="58.2">[15、16]</text>
<text x="21.7" y="63.2">6</text>
<text x="41.1" y="63.2">FHAE</text>
<text x="82.1" y="63.2">清华大学</text>
<text x="117.1" y="63.2">有源</text>
<text x="131.7" y="63.2">4.47</text>
<text x="148.9" y="63.2">髋</text>
<text x="163" y="63.2">电机</text>
<text x="174" y="63.2">康复</text>
<text x="21.7" y="68.2">7</text>
<text x="42.4" y="68.2">白虹</text>
<text x="64.9" y="68.2">中国电子科技集团公司第二十一研究所</text>
<text x="117.1" y="68.2">有源</text>
<text x="132.5" y="68.2">4.3</text>
<text x="148.9" y="68.2">髋</text>
<text x="163" y="68.2">电机</text>
<text x="174" y="68.2">助力</text>
<text x="186.1" y="68.2">[35]</text>
<text x="21.6" y="73.2">8</text>
<text x="37.1" y="73.2">ExoMotus™</text>
<text x="80.7" y="73.2">上海傅利叶</text>
<text x="117.1" y="73.2">有源</text>
<text x="133.1" y="73.2">18</text>
<text x="143.6" y="73.2">髋、膝、踝</text>
<text x="163" y="73.2">电机</text>
<text x="174" y="73.2">康复</text>
<text x="21" y="83.2">10</text>
<text x="21.6" y="78.2">9</text>
<text x="37.5" y="83.2">Ant-H1 Pro</text>
<text x="38.8" y="78.2">KUWALK</text>
<text x="82.1" y="78.2">谷林电器</text>
<text x="82.1" y="83.2">肯綮科技</text>
<text x="117.1" y="78.2">有源</text>
<text x="117.1" y="83.2">有源</text>
<text x="132.6" y="83.2">2.3</text>
<text x="132.7" y="78.2">1.8</text>
<text x="148.9" y="78.2">髋</text>
<text x="148.9" y="83.2">髋</text>
<text x="163" y="78.2">电机</text>
<text x="163" y="83.2">电机</text>
<text x="174" y="78.2">助力</text>
<text x="174" y="83.2">助力</text>
<text x="183.1" y="78.2">[28，29]</text>
<text x="21.2" y="88.2">11</text>
<text x="42.4" y="88.2">艾动</text>
<text x="80.7" y="88.2">大艾机器人</text>
<text x="117.1" y="88.2">有源</text>
<text x="133.7" y="88.2">-</text>
<text x="146.2" y="88.2">髋、膝</text>
<text x="163" y="88.2">电机</text>
<text x="174" y="88.2">康复</text>
<text x="21" y="93.2">12</text>
<text x="41" y="93.2">爱来奇</text>
<text x="84.7" y="93.2">日本</text>
<text x="117.1" y="93.2">无源</text>
<text x="131.8" y="93.2">0.55</text>
<text x="148.9" y="93.2">髋</text>
<text x="164.7" y="93.2">-</text>
<text x="174" y="93.2">康复</text>
<text x="21" y="98.2">13</text>
<text x="29.1" y="98.2">沈阳新松无动力下肢外骨骼</text>
<text x="66.2" y="98.2">沈阳新松机器人自动化股份有限公司</text>
<text x="117.1" y="98.2">无源</text>
<text x="131.9" y="98.2">1.95</text>
<text x="143.6" y="98.2">髋、膝、踝</text>
<text x="164.7" y="98.2">-</text>
<text x="174" y="98.2">康复</text>
<text x="183.1" y="98.2">[33，34]</text>
</g>
<text font-size="2.5" fill="#6c6d70" x="91.1" y="15">·中国科技信息 2023 年第 17 期</text>
<g font-size="2.1" fill="#6c6d70">
<text x="18" y="14.9">CHINA SCIENCE AND TECHNOLOGY INFORMATION</text>
<text x="81.1" y="14.9">Sep.2023</text>
</g>
</svg>
